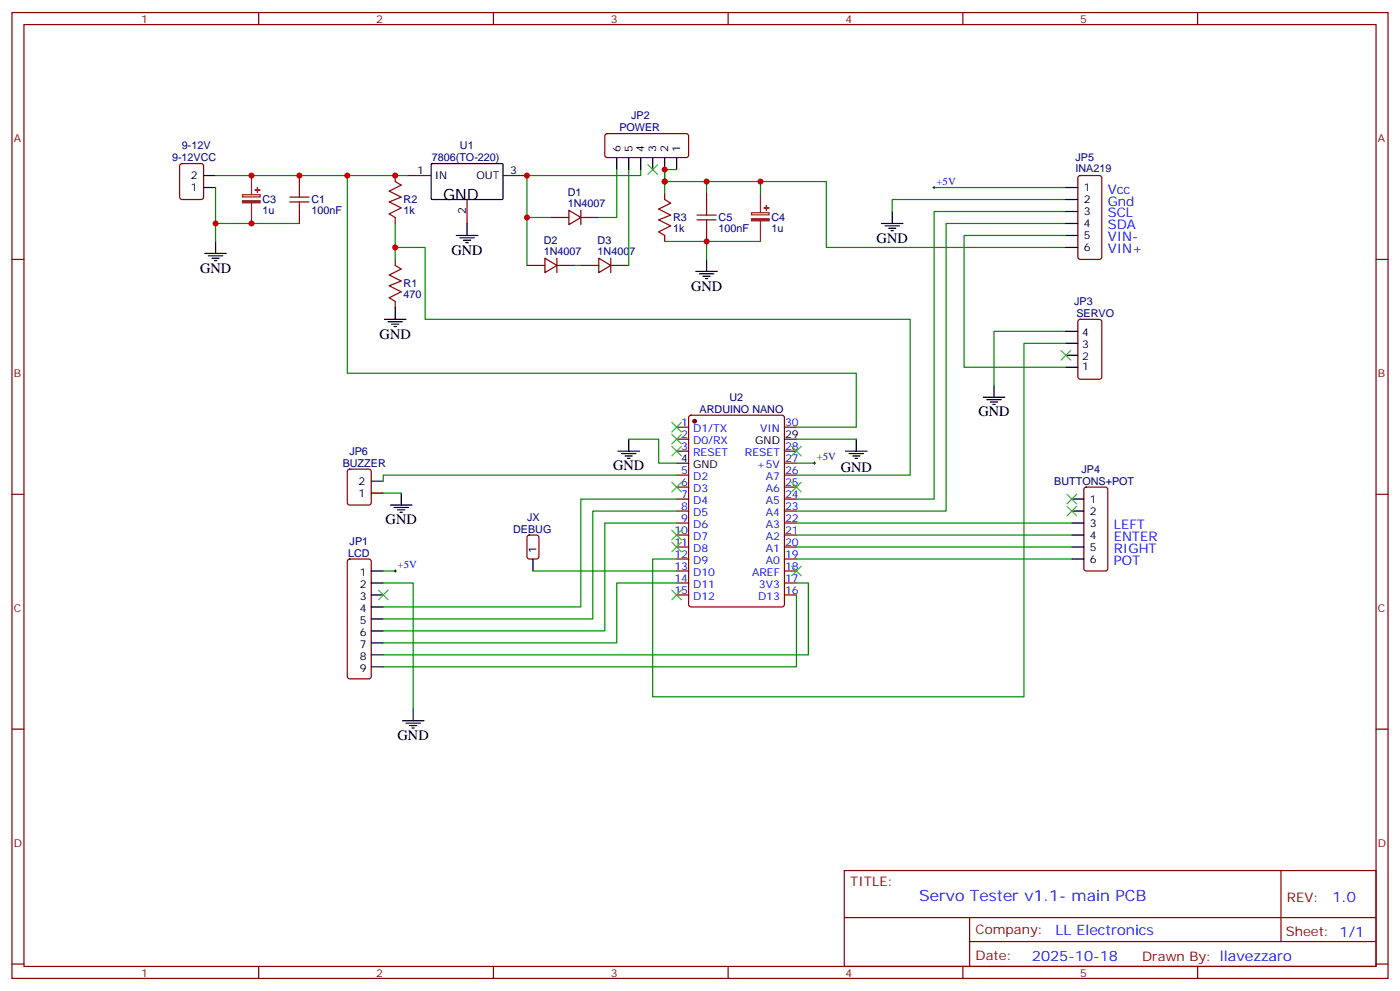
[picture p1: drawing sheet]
<svg xmlns="http://www.w3.org/2000/svg" width="412mm" height="292mm" viewBox="0 0 412 292" stroke-linecap="round" stroke-linejoin="round" font-family="sans-serif">
<g fill="none" stroke="#870000" stroke-width=".35">
<path d="M3.5 3.7h405.4v284.3h-405.4zM7.1 7.2h398.2v277.3h-398.2zM76.2 3.7v3.5M145.3 3.7v3.5M214.5 3.7v3.5M283.6 3.7v3.5M352.8 3.7v3.5M178.4 39.5l.5-.2 23.5 .1 .4 .6v6l-.7 .4-23.5-.1-.4-.6v-5.7zM53.2 48.4l.4-.2h5.7l.6 .4 .1 9.4-.5 .7h-5.9l-.6-.4-.1-9.4zM88.2 51.7v3.5M116.4 51.7v1.7M119.9 51.7h7.1"/>
<path d="M137.6 58.7v7.1M148.2 51.7h7M195.8 57v1.7M208.1 57v3.5M317.7 51.9l.5-.2h5.6l.7 .4 .1 23.6-.5 .6-5.9 .1-.6-.5-.1-23.5zM3.5 76.4h3.6M88.2 62.3v3.5M116.4 64v1.8M116.4 76.4v1.7M155.2 78.1h5.3M160.5 76l3.5 2.1-3.5 2.2zM162.3 64h5.3"/>
<path d="M164 76v4.3M164 78.1h5.3M167.6 61.9l3.5 2.1-3.5 2.1zM171.1 61.9v4.2M171.1 64h5.3M171.1 78.1h5.3M176.4 76l3.5 2.1-3.5 2.2zM179.9 78.1h5.3M179.9 76v4.3M195.8 69.3v1.8M208.1 67.6v3.5M405.3 76.4h3.6"/>
<path d="M116.4 88.7v1.8M317.7 94.2l.5-.2h5.6l.7 .4 .1 16.5-.5 .7-5.9 .1-.6-.5-.1-16.5zM102.5 138.3l.5-.2h5.7l.6 .4 .1 9.5-.5 .6-5.9 .1-.6-.5-.1-9.4zM199.3 125.8h3.5M199.3 129.3h3.5M199.3 132.8h3.5M199.3 139.9h3.5M203.1 122.4l.5-.2h26.8l.6 .5 .1 55.3-.5 .6-27 .1-.7-.5-.1-55.3zM231.1 125.8h3.5M231.1 132.8h3.5M231.1 139.9h3.5M231.1 136.3h3.5"/>
<path d="M3.5 145.5h3.6M155.5 157.7l.4-.2h2.1l.7 .4v6l-.4 .6-2.4 .1-.6-.5-.1-5.9zM199.3 143.4h3.5M199.3 146.9h3.5M199.3 150.5h3.5M199.3 154h3.5M199.3 157.5h3.5M231.1 143.4h3.5M231.1 146.9h3.5M231.1 150.5h3.5M231.1 154h3.5M231.1 157.5h3.5"/>
<path d="M319.5 143.6l.5-.2h5.6l.7 .4v23.6l-.4 .6-5.9 .1-.7-.5v-23.5zM405.3 145.5h3.6M102.5 164.8l.5-.2h5.7l.5 .2 .2 .5v33.8l-.3 .5-.4 .2h-5.7l-.5-.2-.2-.5v-33.8zM199.3 161h3.5M199.3 164.6h3.5M199.3 168.1h3.5M199.3 171.6h3.5M199.3 175.2h3.5M231.1 161h3.5M231.1 164.6h3.5M231.1 168.1h3.5M231.1 171.6h3.5"/>
<path d="M231.1 175.2h3.5M3.5 214.7h3.6M405.3 214.7h3.6M248.7 256.3h156.6v28.2h-156.6zM377.3 256.3v20.9M248.7 270.1h156.5M285.6 277.2h119.6M285.6 270.1v14.2M3.5 283.8h3.6M76.2 284.5v3.5M145.3 284.5v3.5M214.5 284.5v3.5"/>
<path d="M283.6 284.5v3.5M352.8 284.5v3.5M405.3 283.8h3.6"/>
</g>
<g fill="none" stroke="#000" stroke-width=".35">
<path d="M60 55.2h3.5M60 51.7h3.5M127.1 48.3l.3-.1h20.6l.2 .3-.1 10.1-.3 .1h-20.6l-.2-.3zM181.7 46.4v3.5M185.2 46.4v3.5M188.7 46.4v3.5M192.3 46.4v3.5M195.8 46.4v3.5M199.3 46.4v3.5M314 55.2h3.5M314 58.7h3.5M60.3 74.6h6.4"/>
<path d="M61.4 75.3h4.2M62.4 76h2.2M63.1 76.7h.8M63.5 71.1v3.5M134.4 69.3h6.4M135.5 70h4.2M136.5 70.7h2.1M137.2 71.4h.7M137.6 65.8v3.5M205 79.9h6.3M208.1 76.4v3.5M259.6 65.8h6.4"/>
<path d="M260.7 66.5h4.2M261.8 67.2h2.1M262.5 67.9h.7M262.8 62.3v3.5M314 69.3h3.5M314 65.8h3.5M314 62.3h3.5M314 72.8h3.5M113.2 94h6.4M114.3 94.7h4.2M115.4 95.4h2.1M116.1 96.1h.7"/>
<path d="M116.4 90.5v3.5M206 80.6h4.3M207.1 81.3h2.1M207.8 82h.7M314 97.5h3.5M289.6 116.9h6.4M290.7 117.7h4.2M291.7 118.4h2.2M292.5 119.1h.7M292.8 113.4v3.5M314 108.1h3.5M314 104.6h3.5"/>
<path d="M314 101.1h3.5M182 132.8h6.4M183.1 133.5h4.2M184.1 134.2h2.2M184.9 134.9h.7M185.2 129.3v3.5M199.3 136.3h3.5M231.1 129.3h3.5M249.1 132.8h6.3M250.1 133.5h4.3M251.2 134.2h2.1M251.9 134.9h.7"/>
<path d="M252.2 129.3v3.5M109.4 145.2h3.5M109.4 141.6h3.5M115 148.7h6.4M116.1 149.4h4.2M117.1 150.1h2.1M117.8 150.8h.7M118.2 145.2v3.5M315.7 146.9h3.6M315.7 150.5h3.6M315.7 154h3.6M315.7 157.5h3.6"/>
<path d="M109.4 168.1h3.5M109.4 171.6h3.5M109.4 175.2h3.5M109.4 178.7h3.5M157 164.6v3.5M315.7 161h3.6M315.7 164.6h3.6M109.4 182.2h3.5M109.4 185.7h3.5M109.4 189.3h3.5M109.4 192.8h3.5M109.4 196.3h3.5"/>
<path d="M118.5 212.2h6.4M119.6 212.9h4.2M120.6 213.6h2.2M121.4 214.3h.7M121.7 208.7v3.5"/>
</g>
<path d="M85.4 58h5.6M85.4 59.4h5.6M88.2 55.2v2.8M88.2 59.4v2.9M116.4 53.4l1.8 1.1-3.5 1.8 3.5 1.7-3.5 1.4 3.5 1.8-3.5 1.8 1.7 1M195.8 58.7l1.8 1.1-3.6 1.8 3.6 1.7-3.6 1.4 3.6 1.8-3.6 1.8 1.8 1M116.4 78.1l1.8 1.1-3.5 1.8 3.5 1.7-3.5 1.4 3.5 1.8-3.5 1.8 1.7 1M205.3 63.3h5.7M205.3 64.7h5.7M208.1 60.5v2.8M208.1 64.7v2.9" fill="none" stroke="#a10000" stroke-width=".35"/>
<path d="M71.4 57.3h5.2v.7h-5.2zM74.1 51.7v5.6M74.1 59.8v6M224 57v5.6M221.4 62.6h5.2v.7h-5.2zM224 65.1v6" fill="none" stroke="#8c2424" stroke-width=".35"/>
<g fill="#8c2424" stroke="#8c2424" stroke-width=".35">
<path d="M71.4 59.1h5.2v.6h-5.2z"/>
<path d="M75.1 55.9l1.5 .1z"/>
<path d="M75.8 55.2v1.4z"/>
<path d="M221.4 64.4h5.2v.6h-5.2z"/>
<path d="M225.1 61.2h1.4z"/>
<path d="M225.7 60.5l.1 1.4z"/>
</g>
<circle cx="204.6" cy="124" r=".53" fill="#870000" stroke="#870000" stroke-width=".35"/>
<g fill="none" stroke="#008700" stroke-width=".35">
<path d="M63.5 55.2v10.6h24.7M63.5 51.7h56.4M102.3 51.7v58.2h149.9v15.9h-17.6M181.7 49.9v14.1h-5.3M185.2 49.9v28.2M188.7 49.9v1.8h-33.5v12.3h7.1M195.8 49.9v3.5h47.6v19.4h70.6M199.3 49.9h-3.5v7.1M208.1 53.4v3.6M224 53.4v3.6M275.2 55.2h38.8M314 58.7h-51.2v3.6"/>
<path d="M63.5 65.8v5.3M116.4 72.8h8.8v21.2h142.9v45.9h-33.5M116.4 65.8v10.6M155.2 64v14.1M169.3 78.1h1.8M195.8 71.1h28.2M208.1 71.1v5.3M314 62.3h-38.8v84.6h-40.6M314 65.8h-35.3v84.7h-44.1M314 69.3h-30v38.8h30M314 97.5h-21.2v15.9M314 101.1h-12.4v104h-109.3v-40.5h7"/>
<path d="M185.2 129.3h8.8v7h5.3M199.3 139.9h-86.4v1.7M234.6 136.3h5.3M234.6 129.3h17.6M112.9 145.2h5.3M199.3 146.9h-28.2v31.8h-58.2M199.3 154h-21.1v31.7h-65.3M199.3 150.5h-24.7v31.7h-61.7M234.6 157.5h81.1M234.6 154h81.1M112.9 171.6h8.8v37.1M112.9 168.1h3.5"/>
<path d="M157 168.1h42.3M199.3 171.6h-17.6v17.7h-68.8M234.6 175.2v21.1h-121.7M234.6 164.6h81.1M234.6 171.6h3.5v21.2h-125.2M234.6 161h81.1"/>
</g>
<path d="M274.8 55.2h.7M275.2 54.9v.7M239.5 136.3h.7M239.9 136v.7M116.1 168.1h.7M116.4 167.7v.8" fill="none" stroke="#000" stroke-width=".29"/>
<g fill="none" stroke="#3c3" stroke-width=".35">
<path d="M190.9 48.5l2.8 2.8M193.7 48.5l-2.8 2.8M312.6 103.2l2.8 2.8M315.4 103.2l-2.8 2.8M197.9 124.4l2.8 2.8M197.9 127.9l2.8 2.8M197.9 131.4l2.8 2.8M200.7 124.4l-2.8 2.8M200.7 127.9l-2.8 2.8M200.7 131.4l-2.8 2.8M233.2 131.4l2.8 2.8M236 131.4l-2.8 2.8"/>
<path d="M197.9 142l2.8 2.8M197.9 156.1l2.8 2.8M197.9 159.6l2.8 2.9M200.7 142l-2.8 2.8M200.7 156.1l-2.8 2.8M200.7 159.6l-2.8 2.9M233.2 142l2.8 2.8M236 142l-2.8 2.8M314.3 145.5l2.8 2.8M314.3 149l2.8 2.9M317.1 145.5l-2.8 2.8M317.1 149l-2.8 2.9"/>
<path d="M111.5 173.7l2.8 2.9M114.3 173.7l-2.8 2.9M197.9 173.7l2.8 2.9M200.7 173.7l-2.8 2.9M233.2 166.7l2.8 2.8M236 166.7l-2.8 2.8"/>
</g>
<g fill="#c00">
<circle cx="63.5" cy="65.8" r=".88"/>
<circle cx="208.1" cy="71.1" r=".88"/>
<circle cx="155.2" cy="64" r=".88"/>
<circle cx="116.4" cy="72.8" r=".88"/>
<circle cx="195.8" cy="53.4" r=".88"/>
<circle cx="208.1" cy="53.4" r=".88"/>
<circle cx="224" cy="53.4" r=".88"/>
<circle cx="116.4" cy="51.7" r=".88"/>
<circle cx="102.3" cy="51.7" r=".88"/>
<circle cx="74.1" cy="51.7" r=".88"/>
<circle cx="74.1" cy="65.8" r=".88"/>
<circle cx="88.2" cy="51.7" r=".88"/>
<circle cx="195.8" cy="49.9" r=".88"/>
<circle cx="155.2" cy="51.7" r=".88"/>
</g>
<text font-size="4.6" x="130.5" y="58.7">GND</text>
<text font-size="4.6" fill="#00f" x="270.8" y="265.3">Servo Tester v1.1- main PCB</text>
<g font-size="4.2">
<text x="258.2" y="71.4">GND</text>
<text x="133" y="75">GND</text>
<text x="58.9" y="80.3">GND</text>
<text x="203.6" y="85.5">GND</text>
<text x="111.8" y="99.7">GND</text>
<text x="288.2" y="122.6">GND</text>
<text x="180.6" y="138.5">GND</text>
<text x="247.6" y="138.8">GND</text>
<text x="113.6" y="154.3">GND</text>
<text x="117.1" y="217.8">GND</text>
</g>
<g font-size="4.2" fill="#00f">
<text x="392.5" y="265.6">1.0</text>
<text x="310.9" y="275.1">LL Electronics</text>
<text x="304" y="282.9">2025-10-18</text>
</g>
<g font-size="3.9" fill="#00f">
<text x="326.3" y="57">Vcc</text>
<text x="326.3" y="60.5">Gnd</text>
<text x="326.3" y="64">SCL</text>
<text x="326.3" y="67.6">SDA</text>
<text x="326.3" y="71.1">VIN-</text>
<text x="326.3" y="74.6">VIN+</text>
<text x="328.1" y="155.8">LEFT</text>
<text x="328.1" y="159.3">ENTER</text>
<text x="328.1" y="166.3">POT</text>
<text x="328.1" y="162.8">RIGHT</text>
</g>
<g font-size="3.9" fill="#800">
<text x="250.5" y="260.9">TITLE:</text>
<text x="379.1" y="265.6">REV:</text>
<text x="287.4" y="275.1">Company:</text>
<text x="378.7" y="275.7">Sheet: 1/1</text>
<text x="287.4" y="282.8">Date:</text>
<text x="336.4" y="282.8">Drawn By: llavezzaro</text>
</g>
<g font-size="3.2" fill="#800">
<text x="41.6" y="6.7">1</text>
<text x="110.8" y="6.7">2</text>
<text x="179.9" y="6.7">3</text>
<text x="249.1" y="6.7">4</text>
<text x="318.2" y="6.7">5</text>
<text x="4.1" y="41.8">A</text>
<text x="405.9" y="41.8">A</text>
<text x="4.1" y="110.9">B</text>
<text x="405.9" y="110.9">B</text>
<text x="4.1" y="180.1">C</text>
<text x="405.9" y="180.1">C</text>
<text x="4.1" y="249.2">D</text>
<text x="405.9" y="249.2">D</text>
<text x="41.6" y="287.5">1</text>
<text x="110.8" y="287.5">2</text>
<text x="179.9" y="287.5">3</text>
<text x="249.1" y="287.5">4</text>
<text x="318.2" y="287.5">5</text>
</g>
<g font-size="3.2" fill="#000080">
<text x="185.9" y="35.2">JP2</text>
<text x="182.4" y="38.7">POWER</text>
<text x="50.7" y="47.5">9-12VCC</text>
<text x="53.6" y="44">9-12V</text>
<text x="127.2" y="47.5">7806(TO-220)</text>
<text x="135.5" y="43.9">U1</text>
<text x="316.8" y="47.4">JP5</text>
<text x="316.8" y="50.6">INA219</text>
<text x="77.3" y="59.9">C3</text>
<text x="91.7" y="59.9">C1</text>
<text x="118.9" y="59.9">R2</text>
<text x="167.2" y="57.7">D1</text>
<text x="77.3" y="63.1">1u</text>
<text x="91.7" y="63.1">100nF</text>
<text x="118.9" y="63.1">1k</text>
<text x="167.2" y="60.9">1N4007</text>
<text x="198.3" y="65.2">R3</text>
<text x="211.7" y="65.2">C5</text>
<text x="227.3" y="65.2">C4</text>
<text x="160.2" y="71.8">D2</text>
<text x="176" y="71.8">D3</text>
<text x="198.3" y="68.4">1k</text>
<text x="211.7" y="68.4">100nF</text>
<text x="227.3" y="68.4">1u</text>
<text x="160.2" y="75">1N4007</text>
<text x="176" y="75">1N4007</text>
<text x="118.9" y="87.8">470</text>
<text x="118.9" y="84.6">R1</text>
<text x="316.4" y="89.9">JP3</text>
<text x="317.1" y="93.4">SERVO</text>
<text x="214.9" y="118">U2</text>
<text x="206.1" y="121.5">ARDUINO NANO</text>
<text x="100.9" y="137.5">BUZZER</text>
<text x="102.9" y="134">JP6</text>
<text x="310.6" y="142.7">BUTTONS+POT</text>
<text x="318.6" y="139.2">JP4</text>
<text x="155.2" y="153.2">JX</text>
<text x="103" y="160.4">JP1</text>
<text x="151.1" y="156.9">DEBUG</text>
<text x="102.5" y="164">LCD</text>
</g>
<g font-size="3.2">
<text x="182.7" y="44.6" transform="rotate(-90 182.7 44.6)">6</text>
<text x="186.3" y="44.6" transform="rotate(-90 186.3 44.6)">5</text>
<text x="189.8" y="44.6" transform="rotate(-90 189.8 44.6)">4</text>
<text x="193.3" y="44.6" transform="rotate(-90 193.3 44.6)">3</text>
<text x="196.8" y="44.6" transform="rotate(-90 196.8 44.6)">2</text>
<text x="200.4" y="44.6" transform="rotate(-90 200.4 44.6)">1</text>
<text x="56.2" y="52.7">2</text>
<text x="122.9" y="51.3">1</text>
<text x="128.1" y="52.7">IN</text>
<text x="140.3" y="52.7">OUT</text>
<text x="150.3" y="51.3">3</text>
<text x="56.2" y="56.3">1</text>
<text x="319.3" y="56.3">1</text>
<text x="319.3" y="59.8">2</text>
<text x="137.2" y="62.9" transform="rotate(-90 137.2 62.9)">2</text>
<text x="319.3" y="63.3">3</text>
<text x="319.3" y="66.9">4</text>
<text x="319.3" y="70.4">5</text>
<text x="319.3" y="73.9">6</text>
<text x="318.8" y="99">4</text>
<text x="318.8" y="106">2</text>
<text x="318.8" y="102.5">3</text>
<text x="318.8" y="108.8">1</text>
<text x="222.5" y="130.7">GND</text>
<text x="231.2" y="128.9">29</text>
<text x="200.7" y="136">4</text>
<text x="204.2" y="137.8">GND</text>
<text x="105.6" y="142.7">2</text>
<text x="105.6" y="146.2">1</text>
<text x="321" y="148">1</text>
<text x="321" y="151.5">2</text>
<text x="321" y="155">3</text>
<text x="321" y="158.6">4</text>
<text x="158" y="162.8" transform="rotate(-90 158 162.8)">1</text>
<text x="321" y="162.1">5</text>
<text x="321" y="165.6">6</text>
<text x="106" y="169.5">1</text>
<text x="106" y="173">2</text>
<text x="106" y="176.6">3</text>
<text x="106" y="180.1">4</text>
<text x="106" y="183.6">5</text>
<text x="106" y="187.1">6</text>
<text x="106" y="190.7">7</text>
<text x="106" y="194.2">8</text>
<text x="106" y="197.7">9</text>
</g>
<g font-size="3.2" fill="#00f">
<text x="275.9" y="54.4">+5V</text>
<text x="200.7" y="125.4">1</text>
<text x="231.2" y="125.4">30</text>
<text x="200.7" y="128.9">2</text>
<text x="204.2" y="127.2">D1/TX</text>
<text x="204.2" y="130.7">D0/RX</text>
<text x="223.9" y="127.2">VIN</text>
<text x="200.7" y="132.5">3</text>
<text x="204.2" y="134.2">RESET</text>
<text x="219.4" y="134.2">RESET</text>
<text x="223" y="137.8">+5V</text>
<text x="231.2" y="136">27</text>
<text x="231.2" y="132.5">28</text>
<text x="240.6" y="135.5">+5V</text>
<text x="200.7" y="139.5">5</text>
<text x="200.7" y="143.1">6</text>
<text x="204.2" y="141.3">D2</text>
<text x="225.6" y="141.3">A7</text>
<text x="231.2" y="143.1">25</text>
<text x="231.2" y="139.5">26</text>
<text x="200.7" y="146.6">7</text>
<text x="204.2" y="144.8">D3</text>
<text x="204.2" y="148.3">D4</text>
<text x="225.6" y="148.3">A5</text>
<text x="225.6" y="144.8">A6</text>
<text x="231.2" y="146.6">24</text>
<text x="200.7" y="150.1">8</text>
<text x="200.7" y="153.6">9</text>
<text x="204.2" y="151.9">D5</text>
<text x="204.2" y="155.4">D6</text>
<text x="225.6" y="155.4">A3</text>
<text x="225.6" y="151.9">A4</text>
<text x="231.2" y="153.6">22</text>
<text x="231.2" y="150.1">23</text>
<text x="198.6" y="157.2">10</text>
<text x="198.6" y="160.7">11</text>
<text x="204.2" y="158.9">D7</text>
<text x="225.6" y="158.9">A2</text>
<text x="231.2" y="160.7">20</text>
<text x="231.2" y="157.2">21</text>
<text x="117.1" y="167.2">+5V</text>
<text x="198.6" y="164.2">12</text>
<text x="198.6" y="167.7">13</text>
<text x="204.2" y="162.5">D8</text>
<text x="204.2" y="166">D9</text>
<text x="225.6" y="166">A0</text>
<text x="225.6" y="162.5">A1</text>
<text x="231.2" y="167.7">18</text>
<text x="231.2" y="164.2">19</text>
<text x="198.6" y="171.3">14</text>
<text x="204.2" y="169.5">D10</text>
<text x="204.2" y="173">D11</text>
<text x="221.6" y="169.5">AREF</text>
<text x="223.6" y="173">3V3</text>
<text x="231.2" y="171.3">17</text>
<text x="198.6" y="174.8">15</text>
<text x="204.2" y="176.6">D12</text>
<text x="223.3" y="176.6">D13</text>
<text x="231.2" y="174.8">16</text>
</g>
</svg>
